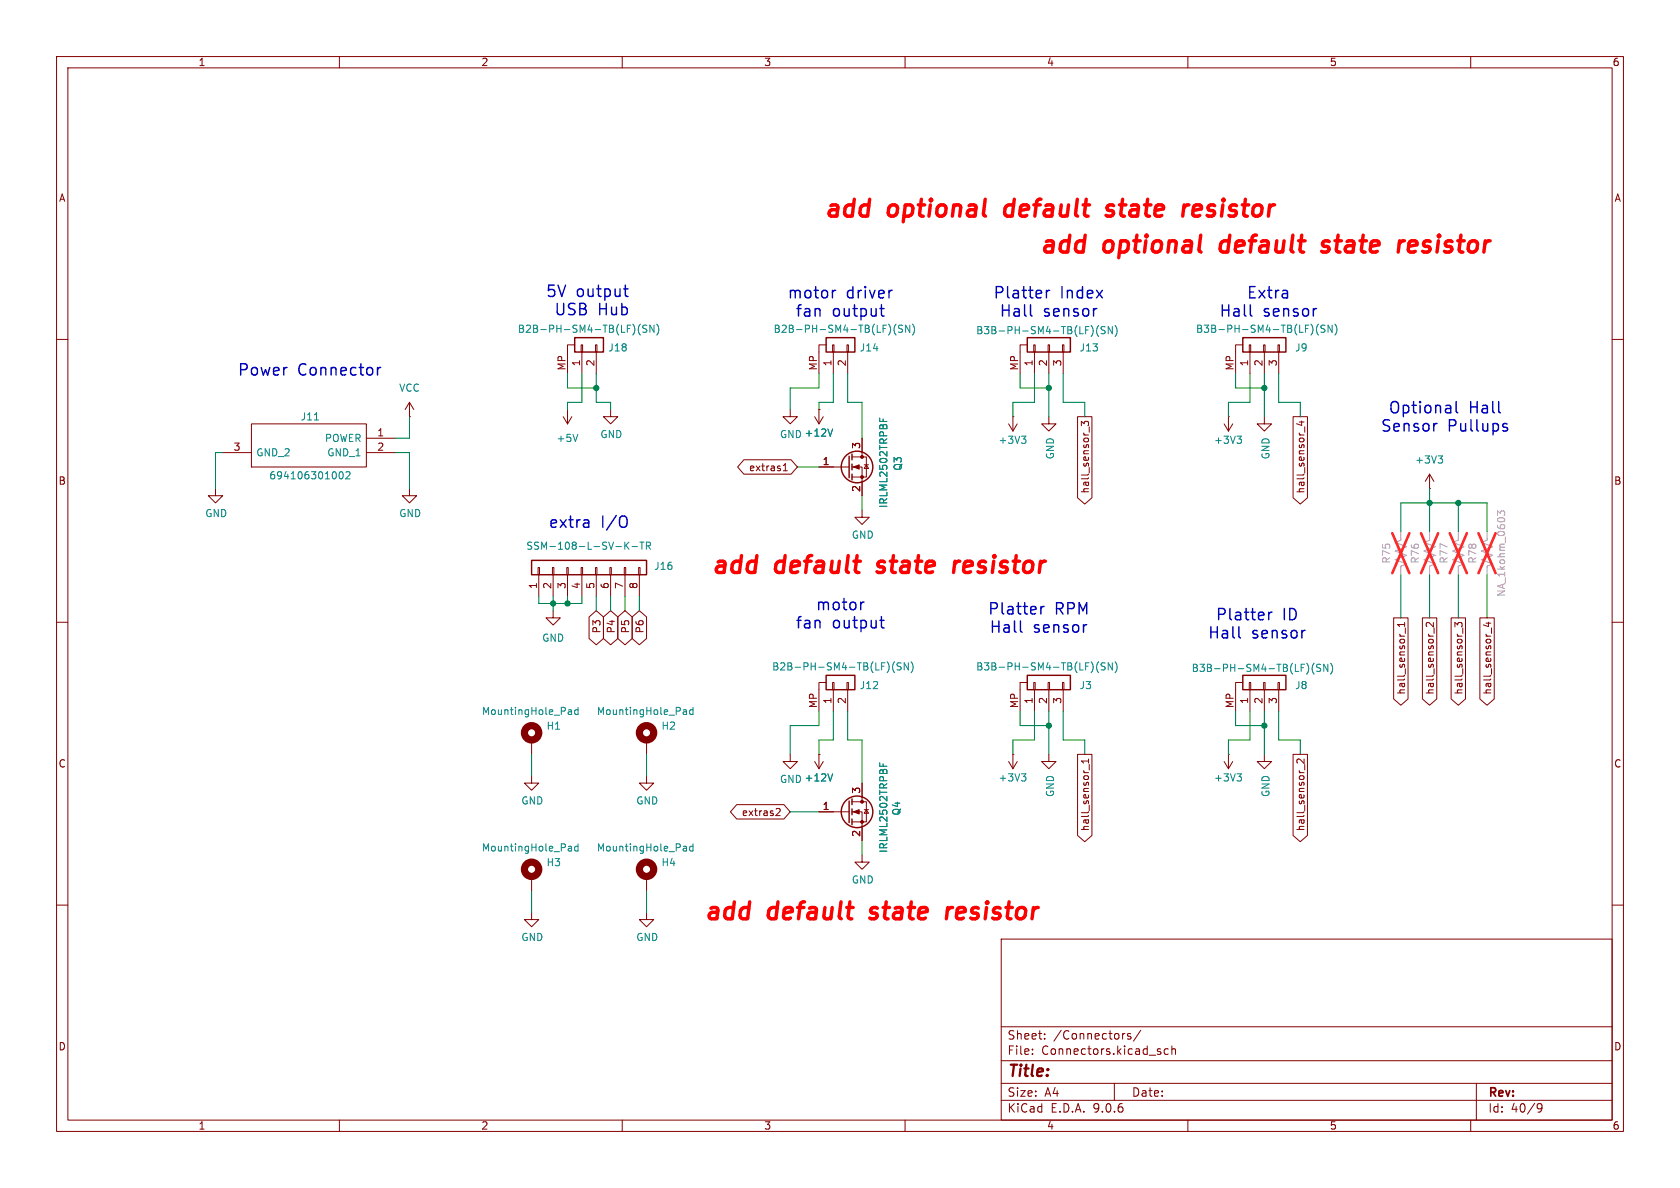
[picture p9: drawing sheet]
<svg xmlns="http://www.w3.org/2000/svg" width="297mm" height="210mm" viewBox="0 0 297 210" stroke-linecap="round" stroke-linejoin="round" font-family="sans-serif">
<g fill="none" stroke="#840000" stroke-width=".18">
<path d="M10 10h277v190h-277zM12 12h273v186h-273zM60 10v2M110 10v2M160 10v2M210 10v2M260 10v2M10 60h2M44.4 74.9h20.4v7.7h-20.4zM64.8 77.5h5M72.4 73.7h.1M72.4 71.1l-.8 1.3"/>
<path d="M72.4 71.1l.8 1.3M72.4 71.1v2.6M99.6 73.7l.7 1.2M100.3 72.4v2.5M101.1 73.7l-.8 1.2M101.6 61h-1.3v5M102.7 61h.3v1.2h-.3zM102.9 62.2v3.8M105.3 61h.2v1.2h-.2zM105.4 62.2v3.8M107.9 72.4v1.3h1.3l-1.3 1.2-1.2-1.2h1.2M139.7 72.4v1.3h1.3l-1.3 1.2-1.3-1.2h1.3"/>
<path d="M144 73.7l.8 1.2M144.8 72.4h.1M144.8 72.4v2.5M145.5 73.7l-.7 1.2M146 61h-1.2v5M147.2 61h.2v1.2h-.2zM147.3 62.2v3.8M149.7 61h.3v1.2h-.3zM149.9 62.2v3.8M152.4 77.5v3.3M178.3 74.9l.8 1.3M179.1 73.7h.1"/>
<path d="M179.1 73.7v2.5M179.8 74.9l-.7 1.3M181.6 61h-1.3v5M182.8 61h.2v1.2h-.2zM182.9 62.2v3.8M185.3 61h.2v1.2h-.2zM185.4 73.7v1.2h-1.3l1.3 1.3 1.3-1.3h-1.3M185.4 62.2v3.8M187.8 61h.3v1.2h-.3zM188 62.2v3.8M190.5 73.7h2.5v14.3l-1.2 1.1-1.3-1.1zM191.2 75.3v-.8l.5 .4 .1-.4h.5l.1 .2-.1 .6"/>
<path d="M192.6 75.4v1M216.4 74.9l.8 1.3M217.2 73.7h.1M217.2 73.7v2.5M217.9 74.9l-.7 1.3M219.7 61h-1.3v5M220.9 61h.2v1.2h-.2zM221 62.2v3.8M223.4 61h.2v1.2h-.2zM223.5 73.7v1.2h-1.3l1.3 1.3 1.3-1.3h-1.3M223.5 62.2v3.8M225.9 61h.3v1.2h-.3z"/>
<path d="M226.1 62.2v3.8M228.6 73.7h2.5v14.3l-1.2 1.1-1.3-1.1zM229.7 74.6h.8M230.1 74.4v.8l-.9-.3M230.7 75.4v1M285 60h2M38.1 86.4v1.2h1.3l-1.3 1.3-1.3-1.3h1.3M39.4 80h5M64.8 80h5M72.4 86.4v1.2h1.3l-1.3 1.3-1.3-1.3h1.3M131.5 81.3h8.4l1.1 1.3-1.1 1.2h-8.4l-1.1-1.2zM138.5 83.2h.7"/>
<path d="M138.5 82.3l.3-.3v1.2M144.8 82.6h5.3M150.6 80.8h2.6v3.5h-2.6M150.6 82.6h1.8v5M152.4 90.2v1.2h1.3l-1.3 1.3-1.3-1.3h1.3M152.8 82.2h.7M153.2 82.2l.3 .6h-.7zM252.7 86.4h.1M252.7 83.8l-.7 1.3M252.7 83.8l.8 1.3M252.7 83.8v2.6M10 110h2"/>
<path d="M95.1 100.3h.3v1.3h-.3zM95.2 101.6v3.8M97.7 100.3h.2v1.3h-.2zM97.8 108v1.2h1.3l-1.3 1.3-1.3-1.3h1.3M97.8 101.6v3.8M100.2 100.3h.3v1.3h-.3zM100.3 101.6v3.8M102.7 100.3h.3v1.3h-.3zM102.9 101.6v3.8M104.1 109.1l1.3-1.1 1.3 1.1v3.8l-1.3 1.1-1.3-1.1zM105.3 100.3h.2v1.3h-.2zM105.4 101.6v3.8"/>
<path d="M106.7 109.1l1.2-1.1 1.3 1.1v3.8l-1.3 1.1-1.2-1.1zM107.8 100.3h.3v1.3h-.3zM107.9 101.6v3.8M109.2 109.1l1.3-1.1 1.3 1.1v3.8l-1.3 1.1-1.3-1.1zM110.4 100.3h.2v1.3h-.2zM110.5 101.6v3.8M111.8 109.1l1.2-1.1 1.3 1.1v3.8l-1.3 1.1-1.2-1.1zM112.9 100.3h.3v1.3h-.3zM113 101.6v3.8M246.4 109.2h2.5v14.4l-1.3 1.1-1.2-1.1zM248.3 110v.8M248.3 110.4h-1.2l.3 .4"/>
<path d="M248.4 111v1M251.5 109.2h2.5v14.4l-1.3 1.1-1.2-1.1zM253.4 110v.8l-.9-.8-.4 .3 .2 .5M253.5 111v1M256.5 109.2h2.6v14.4l-1.3 1.1-1.3-1.1zM257.2 110.8v-.8l.5 .5 .1-.4h.6l.1 .2-.1 .5M258.6 111v1M261.6 109.2h2.6v14.4l-1.3 1.1-1.3-1.1zM262.7 110.2h.9M263.1 110v.8l-.9-.3M263.7 111v1M285 110h2"/>
<path d="M94 137.2v1.2h1.2l-1.2 1.3-1.3-1.3h1.3M94 130.8v2.6M114.3 137.2v1.2h1.3l-1.3 1.3-1.3-1.3h1.3M114.3 130.8v2.6M139.7 133.4v1.2h1.3l-1.3 1.3-1.3-1.3h1.3M144 134.6l.8 1.3M144.8 133.4h.1M144.8 133.4v2.5M145.5 134.6l-.7 1.3M146 120.7h-1.2v5M147.2 120.7h.2v1.2h-.2zM147.3 121.9v3.8"/>
<path d="M149.7 120.7h.3v1.2h-.3zM149.9 121.9v3.8M152.4 138.4v3.3M178.3 134.6l.8 1.3M179.1 133.4h.1M179.1 133.4v2.5M179.8 134.6l-.7 1.3M181.6 120.7h-1.3v5M182.8 120.7h.2v1.2h-.2zM182.9 121.9v3.8M185.3 120.7h.2v1.2h-.2zM185.4 133.4v1.2h-1.3l1.3 1.3 1.3-1.3h-1.3"/>
<path d="M185.4 121.9v3.8M187.8 120.7h.3v1.2h-.3zM188 121.9v3.8M190.5 133.4h2.5v14.3l-1.2 1.1-1.3-1.1zM192.4 134.2v.7M192.4 134.5h-1.2l.3 .4M192.6 135.1v1M216.4 134.6l.8 1.3M217.2 133.4h.1M217.2 133.4v2.5M217.9 134.6l-.7 1.3M219.7 120.7h-1.3v5"/>
<path d="M220.9 120.7h.2v1.2h-.2zM221 121.9v3.8M223.4 120.7h.2v1.2h-.2zM223.5 133.4v1.2h-1.3l1.3 1.3 1.3-1.3h-1.3M223.5 121.9v3.8M225.9 120.7h.3v1.2h-.3zM226.1 121.9v3.8M228.6 133.4h2.5v14.3l-1.2 1.1-1.3-1.1zM230.5 134.2v.8l-.9-.8-.3 .2 .1 .5M230.7 135.1v1M94 154.9v2.6M114.3 154.9v2.6"/>
<path d="M130.2 142.2h8.4l1.1 1.3-1.1 1.3h-8.4l-1.1-1.3zM137.4 142.9l.4 .1 .1 .3-.8 .9h.8M144.8 143.5h5.3M150.6 141.7h2.6v3.6h-2.6M150.6 143.5h1.8v5.1M152.4 151.1v1.3h1.3l-1.3 1.3-1.3-1.3h1.3M152.8 143.1h.7M153.2 143.1l.3 .7h-.7zM10 160h2M94 161.3v1.3h1.2l-1.2 1.2-1.3-1.2h1.3M114.3 161.3v1.3h1.3l-1.3 1.2-1.3-1.2h1.3M177 166h108v32h-108z"/>
<path d="M285 160h2M60 198v2M110 198v2M160 198v2M177 194.5h108M177 191.5h108M177 187.5h108M177 181.5h108M182.5 186.3v.1M182.5 185.5v.1M184.7 183.6v.1M184.7 182.8v.1"/>
<path d="M197 191.5v3M198.7 182.7h.2M199.9 182.8l-.4-.1-.2 .2 .1 .2 .5 .2v.3h-.6M201.7 182.1l-1.3 2M205.2 186v.3M206.5 185.5l-.4-.1-.3 .3v.4l.2 .2h.5M207.2 185.5l.2-.1 .3 .1 .1 .9M207.2 184.9v1.5M210 198v2M260 198v2M261 191.5v6.5M271.7 195.4l.3-.3 .5 .1a.99 .99 0 0 1-.3 1.4h-.3"/>
<path d="M271.7 195.7l.3 .3h.3l.3-.3"/>
</g>
<path d="M247.6 94v1.5l-1 .4 2.1 .7-2.1 .8 2.1 .8-2.1 .7 2.1 .8-1.1 .4v1.5M252.7 94v1.5l-1 .4 2 .7-2 .8 2 .8-2 .7 2 .8-1 .4v1.5M257.8 94v1.5l-1 .4 2 .7-2 .8 2 .8-2 .7 2 .8-1 .4v1.5M262.9 94v1.5l-1 .4 2 .7-2 .8 2 .8-2 .7 2 .8-1 .4v1.5M264.7 91.1v-.8l.5 .4 .1-.3h.6l.1 .2-.1 .5" fill="none" stroke="#a1a1a1" stroke-width=".18"/>
<path d="M246.1 94.3l3.1 7M249.2 94.3l-3.1 7M251.2 94.3l3 7M254.2 94.3l-3 7M256.3 94.3l3 7M259.3 94.3l-3 7M261.4 94.3l3 7M264.4 94.3l-3 7" fill="none" stroke="#ff2626" stroke-width=".46"/>
<g fill="none" stroke="#840000" stroke-width=".25">
<path d="M101.6 59.7h5.1v2.5h-5.1zM146 59.7h5.1v2.5h-5.1zM181.6 59.7h7.6v2.5h-7.6zM219.7 59.7h7.6v2.5h-7.6zM94 99.1h20.3v2.5h-20.3zM150.1 80.6v3.9M150.6 80.3v1M150.6 82v1.1M150.6 83.8v1M146 119.4h5.1v2.5h-5.1zM181.6 119.4h7.6v2.5h-7.6zM219.7 119.4h7.6v2.5h-7.6z"/>
<path d="M150.1 141.6v3.8M150.6 141.2v1M150.6 143v1M150.6 144.8v1"/>
<circle cx="151.5" cy="82.5" r="2.79"/>
<circle cx="151.5" cy="143.5" r="2.79"/>
</g>
<g fill="none" stroke="#008484" stroke-width=".18">
<path d="M113.2 57.3a1.46 1.46 0 0 0 0 1.9M114.4 57.5h-.5l-.2 .1v.4l.5 .2 .2 .3-.3 .2h-.5M115.6 57.5v1.2l-.7-1.2v1.2M116.1 57.3a1.46 1.46 0 0 1 0 1.9M158.4 57.3a1.46 1.46 0 0 0 0 1.9M159.6 57.5h-.5l-.2 .1v.4l.5 .2 .2 .3-.3 .2h-.5M160.8 57.5v1.2l-.7-1.2v1.2M161.3 57.3a1.46 1.46 0 0 1 0 1.9M194.2 57.5a1.46 1.46 0 0 0 0 2M195.4 57.8l-.5-.1-.2 .2v.3l.6 .3 .1 .3-.3 .2-.4-.1M196.6 57.7v1.3l-.7-1.3v1.3M197.1 57.5a1.46 1.46 0 0 1 0 2"/>
<path d="M233.1 57.3a1.46 1.46 0 0 0 0 1.9M234.2 57.5h-.4l-.2 .1v.4l.5 .2 .1 .3-.2 .2h-.5M235.5 57.5v1.2l-.7-1.2v1.2M236 57.3a1.46 1.46 0 0 1 0 1.9M55.6 74.2h.7M102.1 76.8l-.4 1.2M147.2 75.8l-.4 1.3M155.5 73.9v.6M156.1 74.1v.4M180.6 77.1h.8l-.5 .5M181.1 77.6l.3 .2v.3l-.3 .3M218.7 77.1h.8l-.5 .5"/>
<path d="M219.2 77.6l.3 .2v.3l-.3 .3M60.1 83.5l.1-.1a.68 .68 0 0 1 .5 .6 .68 .68 0 0 1-.5 .7l-.1-.2-.2-.3zM61.2 83.5l.4-.1 .3 .3-.8 1h.8M110.5 95.8v1.3M110.6 96.4l.6 .7M111.2 95.8l-.7 .8M111.7 96.6h1M113.1 95.8h.7M113.5 95.8v1.3M114.3 96.5l.6-.1 .1-.1-.1-.3-.6-.2v1.3M114.6 96.5l.4 .6M254.2 80.6h.8l-.4 .5"/>
<path d="M254.8 81.1l.2 .2v.3l-.2 .3M158.2 117a1.46 1.46 0 0 0 0 1.9M159.3 117.2h-.5l-.2 .1v.3l.6 .3 .1 .3-.2 .2h-.5M160.6 117.2v1.2l-.7-1.2v1.2M161.1 117a1.46 1.46 0 0 1 0 1.9M194.2 117a1.46 1.46 0 0 0 0 1.9M195.4 117.2h-.5l-.2 .1v.3l.6 .3 .1 .3-.3 .2h-.4M196.6 117.2v1.2l-.7-1.2v1.2M197.1 117a1.46 1.46 0 0 1 0 1.9M232.3 117.2a1.46 1.46 0 0 0 0 2M233.5 117.5l-.5-.1-.2 .1v.4l.6 .2 .1 .3-.3 .3-.4-.1M234.7 117.4v1.3l-.7-1.3v1.3"/>
<path d="M235.2 117.2a1.46 1.46 0 0 1 0 2M100.6 125.5h.4v.8M101 126.2l-.4 .1M101 125.8h-.4M102.2 125.5h-.4l-.2 .2 .1 .5h.5M102.2 125v1.3M120.9 125.5h.4l.1 .8M121.4 126.2l-.5 .1M121.4 125.8h-.5M122.5 125.5h-.3l-.3 .2 .1 .5h.5M122.5 125v1.3M147.2 136.8l-.4 1.3"/>
<path d="M155.5 134.9v.6M156.1 135v.5M180.6 136.8h.8l-.5 .5M181.1 137.3l.3 .2v.3l-.3 .3M218.7 136.8h.8l-.5 .5M219.2 137.3l.3 .2v.3l-.3 .3M100.6 149.6l.4 .1v.7M101 150.4h-.4M101 149.9l-.4 .1M102.2 149.2v1.2M102.2 149.7l-.4-.1-.2 .2 .1 .6h.5M120.9 149.6l.4 .1 .1 .7"/>
<path d="M121.4 150.4h-.5M121.4 149.9l-.5 .1M122.5 149.2v1.2M122.5 149.7l-.3-.1-.3 .2 .1 .6h.5"/>
</g>
<g fill="#840000" stroke="#840000" stroke-width=".18">
<path d="M150.9 82.6l1-.4v.7z"/>
<path d="M150.9 143.5l1-.4v.8z"/>
<circle cx="152.4" cy="80.8" r=".25"/>
<circle cx="152.4" cy="84.3" r=".25"/>
<circle cx="152.4" cy="141.7" r=".25"/>
<circle cx="152.4" cy="145.3" r=".25"/>
</g>
<g fill="none" stroke="#840000" stroke-width="1.3">
<circle cx="94" cy="129.5" r="1.27"/>
<circle cx="114.3" cy="129.5" r="1.27"/>
<circle cx="94" cy="153.7" r="1.27"/>
<circle cx="114.3" cy="153.7" r="1.27"/>
</g>
<g fill="none" stroke="#008400" stroke-width=".18">
<path d="M72.4 73.7v3.8h-2.6M100.3 66v2.6h5.1M102.9 66v5.1h-2.6v1.3M105.4 66v5.1h2.5v1.3M144.8 66v2.6h-5.1v3.8M147.3 66v5.1h-2.5v1.3M149.9 66v5.1h2.5v6.4M180.3 66v2.6h5.1M182.9 66v5.1h-3.8v2.6M185.4 66v7.7M188 66v5.1h3.8v2.6M218.4 66v2.6h5.1"/>
<path d="M221 66v5.1h-3.8v2.6M223.5 66v7.7M226.1 66v5.1h3.8v2.6M39.4 80h-1.3v6.4M69.8 80h2.6v6.4M141 82.6h3.8M152.4 87.6v2.6M247.6 94v-5.1h15.3v5.1M252.7 86.4v7.6M257.8 88.9v5.1M95.2 105.4v1.3h7.7v-1.3M97.8 105.4v2.6"/>
<path d="M100.3 105.4v1.3M105.4 105.4v2.6M107.9 105.4v2.6M110.5 105.4v2.6M113 105.4v2.6M247.6 101.6v7.6M252.7 101.6v7.6M257.8 101.6v7.6M262.9 101.6v7.6M94 133.4v3.8M114.3 133.4v3.8M144.8 125.7v2.6h-5.1v5.1"/>
<path d="M147.3 125.7v5.1h-2.5v2.6M149.9 125.7v5.1h2.5v7.6M180.3 125.7v2.6h5.1M182.9 125.7v5.1h-3.8v2.6M185.4 125.7v7.7M188 125.7v5.1h3.8v2.6M218.4 125.7v2.6h5.1M221 125.7v5.1h-3.8v2.6M223.5 125.7v7.7M226.1 125.7v5.1h3.8v2.6M94 157.5v3.8M114.3 157.5v3.8"/>
<path d="M139.7 143.5h5.1M152.4 148.6v2.5"/>
</g>
<g fill="none" stroke="#0000c2" stroke-width=".25">
<path d="M110.3 51.1h.7M110.6 50.4v1.7v.2l.4 .1M147.7 51.3a.51 .51 0 0 0-.5 .4M155.5 54.5h.8M155.8 53.9v1.7l.1 .2 .4 .1M157.5 51.3h.2M182.2 53.9v1.7l.3 .3M185 51.3v1.4M185.6 51.3a.51 .51 0 0 0-.6 .4M193.7 54.5h.2M221 53.9v1.7l.3 .3M232.6 54.5h.2"/>
<path d="M66.7 65v1.3M67.3 65a.51 .51 0 0 0-.6 .3M254 74.9l-.3 .1M257.4 71v1.7l.3 .3M265.8 75l.2-.1 .4 .1M265.8 75.4l.4 .1 .3 .3-.1 .3-.5 .1M103.8 91.9l.3 .3v1M104.1 93.1l-.2 .1M104.1 92.4l-.2 .1M110.8 91.5l.1 .4-.1 1M152.7 106.4a.51 .51 0 0 0-.5 .4M155.5 109.7h.8"/>
<path d="M155.8 109v1.7l.1 .2 .4 .1M180.4 109.8v1.7l.3 .3M184 107.2v1.3M184.6 107.2a.51 .51 0 0 0-.6 .4M191.9 110.4h.2M219 110.8v1.7l.3 .3M224.3 108.2v1.4M224.9 108.2a.51 .51 0 0 0-.6 .4M230.5 111.4h.2"/>
</g>
<g fill="none" stroke="#f00" stroke-width=".6">
<path d="M177.7 36.8l-.1 .8 .1 .3M196.9 37.8l-.2 .3-.3 .1h-.6l-.3-.1M196.9 36.4a.73 .73 0 0 0-1.2 .4l.1 .3 1 .3M209.3 36.2l-.2 2M210.2 36.2a.89 .89 0 0 0-.9 .6M211.5 36.2l-.3 .2-.2 .2-.1 1.2 .1 .3 .2 .1h.6M212.4 36.9l-1.5 .3M215.8 43.1l-.1 .9 .1 .3M235 44.1l-.2 .3-.3 .2h-.6l-.3-.2M235 42.7a.73 .73 0 0 0-1.2 .4l.1 .3 1 .3M247.4 42.6l-.2 2M248.3 42.6a.89 .89 0 0 0-.9 .5"/>
<path d="M249.6 42.6l-.3 .1-.2 .3-.1 1.1 .1 .3 .2 .2h.6M250.5 43.3l-1.5 .3M168.8 99.2l-.2 2M169.7 99.2a.89 .89 0 0 0-.9 .6M155 101.1l.3 .1M153.7 162.3l.3 .1M167.6 160.4l-.3 2M168.4 160.4a.89 .89 0 0 0-.9 .6"/>
</g>
<g fill="#008400" stroke="#008400" stroke-width=".18">
<circle cx="185.4" cy="68.6" r=".46"/>
<circle cx="105.4" cy="68.6" r=".46"/>
<circle cx="100.3" cy="106.7" r=".46"/>
<circle cx="97.8" cy="106.7" r=".46"/>
<circle cx="252.7" cy="88.9" r=".46"/>
<circle cx="257.8" cy="88.9" r=".46"/>
<circle cx="223.5" cy="68.6" r=".46"/>
<circle cx="185.4" cy="128.3" r=".46"/>
<circle cx="223.5" cy="128.3" r=".46"/>
</g>
<g font-size="4.2" fill="#f00">
<text x="145.4" y="38.6">add</text>
<text x="157" y="38.6">optional</text>
<text x="178.8" y="38.6">default</text>
<text x="198" y="38.6">state</text>
<text x="212.6" y="38.6">resistor</text>
<text x="183.5" y="45">add</text>
<text x="195.1" y="45">optional</text>
<text x="216.9" y="45">default</text>
<text x="236.1" y="45">state</text>
<text x="250.7" y="45">resistor</text>
<text x="125.4" y="101.6">add</text>
<text x="137" y="101.6">default</text>
<text x="156.2" y="101.6">state</text>
<text x="170.9" y="101.6">resistor</text>
<text x="124.1" y="162.8">add</text>
<text x="135.8" y="162.8">default</text>
<text x="155" y="162.8">state</text>
<text x="169.6" y="162.8">resistor</text>
</g>
<g font-size="2.8" fill="#0000c2">
<text x="96.4" y="52.7">5V</text>
<text x="101.9" y="52.7">output</text>
<text x="139.1" y="52.9">motor</text>
<text x="149.6" y="52.9">driver</text>
<text x="175.5" y="52.9">Platter</text>
<text x="187.5" y="52.9">Index</text>
<text x="220.3" y="52.9">Extra</text>
<text x="97.9" y="55.9">USB</text>
<text x="105.7" y="55.9">Hub</text>
<text x="140.5" y="56.1">fan</text>
<text x="147.1" y="56.1">output</text>
<text x="176.6" y="56.1">Hall</text>
<text x="184.5" y="56.1">sensor</text>
<text x="215.4" y="56.1">Hall</text>
<text x="223.3" y="56.1">sensor</text>
<text x="41.9" y="66.6">Power</text>
<text x="52.6" y="66.6">Connector</text>
<text x="244" y="76.5">Sensor</text>
<text x="245.3" y="73.2">Optional</text>
<text x="255.9" y="76.5">Pullups</text>
<text x="259.7" y="73.2">Hall</text>
<text x="96.9" y="93.5">extra</text>
<text x="106.3" y="93.5">I/O</text>
<text x="140.5" y="111.3">fan</text>
<text x="144.1" y="108">motor</text>
<text x="147.1" y="111.3">output</text>
<text x="174.5" y="108.8">Platter</text>
<text x="174.8" y="112">Hall</text>
<text x="182.7" y="112">sensor</text>
<text x="186.5" y="108.8">RPM</text>
<text x="213.4" y="113">Hall</text>
<text x="214.8" y="109.8">Platter</text>
<text x="221.3" y="113">sensor</text>
<text x="226.8" y="109.8">ID</text>
</g>
<text font-size="2.8" fill="#840000" x="178" y="190.9">Title:</text>
<g font-size="2.1" fill="#840000">
<text x="178" y="184">Sheet:</text>
<text x="186.2" y="184">/Connectors/</text>
<text x="178" y="186.7">File:</text>
<text x="184.1" y="186.7">Connectors.kicad_sch</text>
<text x="178" y="196.9">KiCad</text>
<text x="178" y="194.1">Size:</text>
<text x="184.7" y="194.1">A4</text>
<text x="185.7" y="196.9">E.D.A.</text>
<text x="193.3" y="196.9">9.0.6</text>
<text x="200" y="194.1">Date:</text>
<text x="263" y="194.3">Rev:</text>
<text x="263" y="196.9">Id:</text>
<text x="267.1" y="196.9">40/9</text>
</g>
<g font-size="1.8" fill="#840000">
<text x="35" y="11.9">1</text>
<text x="85" y="11.9">2</text>
<text x="135" y="11.9">3</text>
<text x="185" y="11.9">4</text>
<text x="235" y="11.9">5</text>
<text x="285" y="11.9">6</text>
<text x="10.3" y="35.9">A</text>
<text x="285.3" y="35.9">A</text>
<text x="100.1" y="65.6" transform="rotate(-90 100.1 65.6)">MP</text>
<text x="102.6" y="64.8" transform="rotate(-90 102.6 64.8)">1</text>
<text x="105.2" y="64.8" transform="rotate(-90 105.2 64.8)">2</text>
<text x="144.5" y="65.6" transform="rotate(-90 144.5 65.6)">MP</text>
<text x="147.1" y="64.8" transform="rotate(-90 147.1 64.8)">1</text>
<text x="149.6" y="64.8" transform="rotate(-90 149.6 64.8)">2</text>
<text x="180.1" y="65.6" transform="rotate(-90 180.1 65.6)">MP</text>
<text x="182.6" y="64.8" transform="rotate(-90 182.6 64.8)">1</text>
<text x="185.2" y="64.8" transform="rotate(-90 185.2 64.8)">2</text>
<text x="187.7" y="64.8" transform="rotate(-90 187.7 64.8)">3</text>
<text x="218.2" y="65.6" transform="rotate(-90 218.2 65.6)">MP</text>
<text x="220.7" y="64.8" transform="rotate(-90 220.7 64.8)">1</text>
<text x="223.3" y="64.8" transform="rotate(-90 223.3 64.8)">2</text>
<text x="225.8" y="64.8" transform="rotate(-90 225.8 64.8)">3</text>
<text x="66.6" y="77.2">1</text>
<text x="41.2" y="79.8">3</text>
<text x="66.6" y="79.8">2</text>
<text x="132.3" y="83.5">extras1</text>
<text x="145.3" y="82.3">1</text>
<text x="152.1" y="79.4" transform="rotate(-90 152.1 79.4)">3</text>
<text x="10.3" y="85.9">B</text>
<text x="152.1" y="87.1" transform="rotate(-90 152.1 87.1)">2</text>
<text x="192.7" y="87.3" transform="rotate(-90 192.7 87.3)">hall_sensor_3</text>
<text x="230.8" y="87.3" transform="rotate(-90 230.8 87.3)">hall_sensor_4</text>
<text x="285.3" y="85.9">B</text>
<text x="95" y="104.2" transform="rotate(-90 95 104.2)">1</text>
<text x="97.5" y="104.2" transform="rotate(-90 97.5 104.2)">2</text>
<text x="100.1" y="104.2" transform="rotate(-90 100.1 104.2)">3</text>
<text x="102.6" y="104.2" transform="rotate(-90 102.6 104.2)">4</text>
<text x="105.2" y="104.2" transform="rotate(-90 105.2 104.2)">5</text>
<text x="107.7" y="104.2" transform="rotate(-90 107.7 104.2)">6</text>
<text x="110.2" y="104.2" transform="rotate(-90 110.2 104.2)">7</text>
<text x="112.8" y="104.2" transform="rotate(-90 112.8 104.2)">8</text>
<text x="106.4" y="112.1" transform="rotate(-90 106.4 112.1)">P3</text>
<text x="108.9" y="112.1" transform="rotate(-90 108.9 112.1)">P4</text>
<text x="111.4" y="112.1" transform="rotate(-90 111.4 112.1)">P5</text>
<text x="114" y="112.1" transform="rotate(-90 114 112.1)">P6</text>
<text x="144.5" y="125.3" transform="rotate(-90 144.5 125.3)">MP</text>
<text x="147.1" y="124.5" transform="rotate(-90 147.1 124.5)">1</text>
<text x="149.6" y="124.5" transform="rotate(-90 149.6 124.5)">2</text>
<text x="180.1" y="125.3" transform="rotate(-90 180.1 125.3)">MP</text>
<text x="182.6" y="124.5" transform="rotate(-90 182.6 124.5)">1</text>
<text x="185.2" y="124.5" transform="rotate(-90 185.2 124.5)">2</text>
<text x="187.7" y="124.5" transform="rotate(-90 187.7 124.5)">3</text>
<text x="218.2" y="125.3" transform="rotate(-90 218.2 125.3)">MP</text>
<text x="220.7" y="124.5" transform="rotate(-90 220.7 124.5)">1</text>
<text x="223.3" y="124.5" transform="rotate(-90 223.3 124.5)">2</text>
<text x="225.8" y="124.5" transform="rotate(-90 225.8 124.5)">3</text>
<text x="248.6" y="122.9" transform="rotate(-90 248.6 122.9)">hall_sensor_1</text>
<text x="253.7" y="122.9" transform="rotate(-90 253.7 122.9)">hall_sensor_2</text>
<text x="258.8" y="122.9" transform="rotate(-90 258.8 122.9)">hall_sensor_3</text>
<text x="263.8" y="122.9" transform="rotate(-90 263.8 122.9)">hall_sensor_4</text>
<text x="10.3" y="135.9">C</text>
<text x="285.3" y="135.9">C</text>
<text x="145.3" y="143.3">1</text>
<text x="152.1" y="140.4" transform="rotate(-90 152.1 140.4)">3</text>
<text x="131.1" y="144.5">extras2</text>
<text x="152.1" y="148" transform="rotate(-90 152.1 148)">2</text>
<text x="192.7" y="147" transform="rotate(-90 192.7 147)">hall_sensor_1</text>
<text x="230.8" y="147" transform="rotate(-90 230.8 147)">hall_sensor_2</text>
<text x="10.3" y="185.9">D</text>
<text x="285.3" y="185.9">D</text>
<text x="35" y="199.9">1</text>
<text x="85" y="199.9">2</text>
<text x="135" y="199.9">3</text>
<text x="185" y="199.9">4</text>
<text x="235" y="199.9">5</text>
<text x="285" y="199.9">6</text>
</g>
<g font-size="1.8" fill="#008484">
<text x="91.4" y="59">B2B-PH-SM4-TB(LF)(SN)</text>
<text x="136.7" y="59">B2B-PH-SM4-TB(LF)(SN)</text>
<text x="172.5" y="59.3">B3B-PH-SM4-TB(LF)(SN)</text>
<text x="211.3" y="59">B3B-PH-SM4-TB(LF)(SN)</text>
<text x="107.5" y="62.3">J18</text>
<text x="151.9" y="62.3">J14</text>
<text x="190.8" y="62.3">J13</text>
<text x="228.9" y="62.3">J9</text>
<text x="70.5" y="69.4">VCC</text>
<text x="53.1" y="74.5">J11</text>
<text x="106" y="77.6">GND</text>
<text x="137.8" y="77.6">GND +12V</text>
<text x="142.1" y="77.4">+12V</text>
<text x="45.2" y="80.9">GND_2</text>
<text x="57.3" y="78.3">POWER</text>
<text x="57.8" y="80.9">GND_1</text>
<text x="98.3" y="78.3">+5V</text>
<text x="159.6" y="83.3" transform="rotate(-90 159.6 83.3)">Q3</text>
<text x="176.4" y="78.7">+3V3</text>
<text x="186.5" y="81.3" transform="rotate(-90 186.5 81.3)">GND</text>
<text x="214.5" y="78.7">+3V3</text>
<text x="224.6" y="81.3" transform="rotate(-90 224.6 81.3)">GND</text>
<text x="250.1" y="82.1">+3V3</text>
<text x="47.5" y="84.9">694106301002</text>
<text x="157.1" y="89.9" transform="rotate(-90 157.1 89.9)">IRLML2502TRPBF</text>
<text x="36.2" y="91.6">GND</text>
<text x="70.5" y="91.6">GND</text>
<text x="150.5" y="95.4">GND</text>
<text x="92.9" y="97.4">SSM-108-L-SV-K-TR</text>
<text x="115.6" y="100.9">J16</text>
<text x="95.8" y="113.6">GND</text>
<text x="136.4" y="118.7">B2B-PH-SM4-TB(LF)(SN)</text>
<text x="172.5" y="118.7">B3B-PH-SM4-TB(LF)(SN)</text>
<text x="210.6" y="119">B3B-PH-SM4-TB(LF)(SN)</text>
<text x="151.9" y="122">J12</text>
<text x="190.8" y="122">J3</text>
<text x="228.9" y="122">J8</text>
<text x="85.1" y="126.6">MountingHole_Pad</text>
<text x="96.5" y="129.2">H1</text>
<text x="105.4" y="126.6">MountingHole_Pad</text>
<text x="116.8" y="129.2">H2</text>
<text x="92.1" y="142.4">GND</text>
<text x="112.4" y="142.4">GND</text>
<text x="137.8" y="138.6">GND +12V</text>
<text x="142.1" y="138.3">+12V</text>
<text x="176.4" y="138.3">+3V3</text>
<text x="186.5" y="141" transform="rotate(-90 186.5 141)">GND</text>
<text x="214.5" y="138.3">+3V3</text>
<text x="224.6" y="141" transform="rotate(-90 224.6 141)">GND</text>
<text x="159.4" y="144.3" transform="rotate(-90 159.4 144.3)">Q4</text>
<text x="85.1" y="150.7">MountingHole_Pad</text>
<text x="96.5" y="153.3">H3</text>
<text x="105.4" y="150.7">MountingHole_Pad</text>
<text x="116.8" y="153.3">H4</text>
<text x="157.1" y="150.9" transform="rotate(-90 157.1 150.9)">IRLML2502TRPBF</text>
<text x="150.5" y="156.4">GND</text>
<text x="92.1" y="166.5">GND</text>
<text x="112.4" y="166.5">GND</text>
</g>
<g font-size="1.8" fill="#a1a1a1">
<text x="246" y="99.7" transform="rotate(-90 246 99.7)">R75</text>
<text x="251.1" y="99.7" transform="rotate(-90 251.1 99.7)">R76</text>
<text x="256.1" y="99.7" transform="rotate(-90 256.1 99.7)">R77</text>
<text x="261.2" y="99.7" transform="rotate(-90 261.2 99.7)">R78</text>
<text x="266.3" y="105.6" transform="rotate(-90 266.3 105.6)">NA_1kohm_0603</text>
</g>
</svg>
